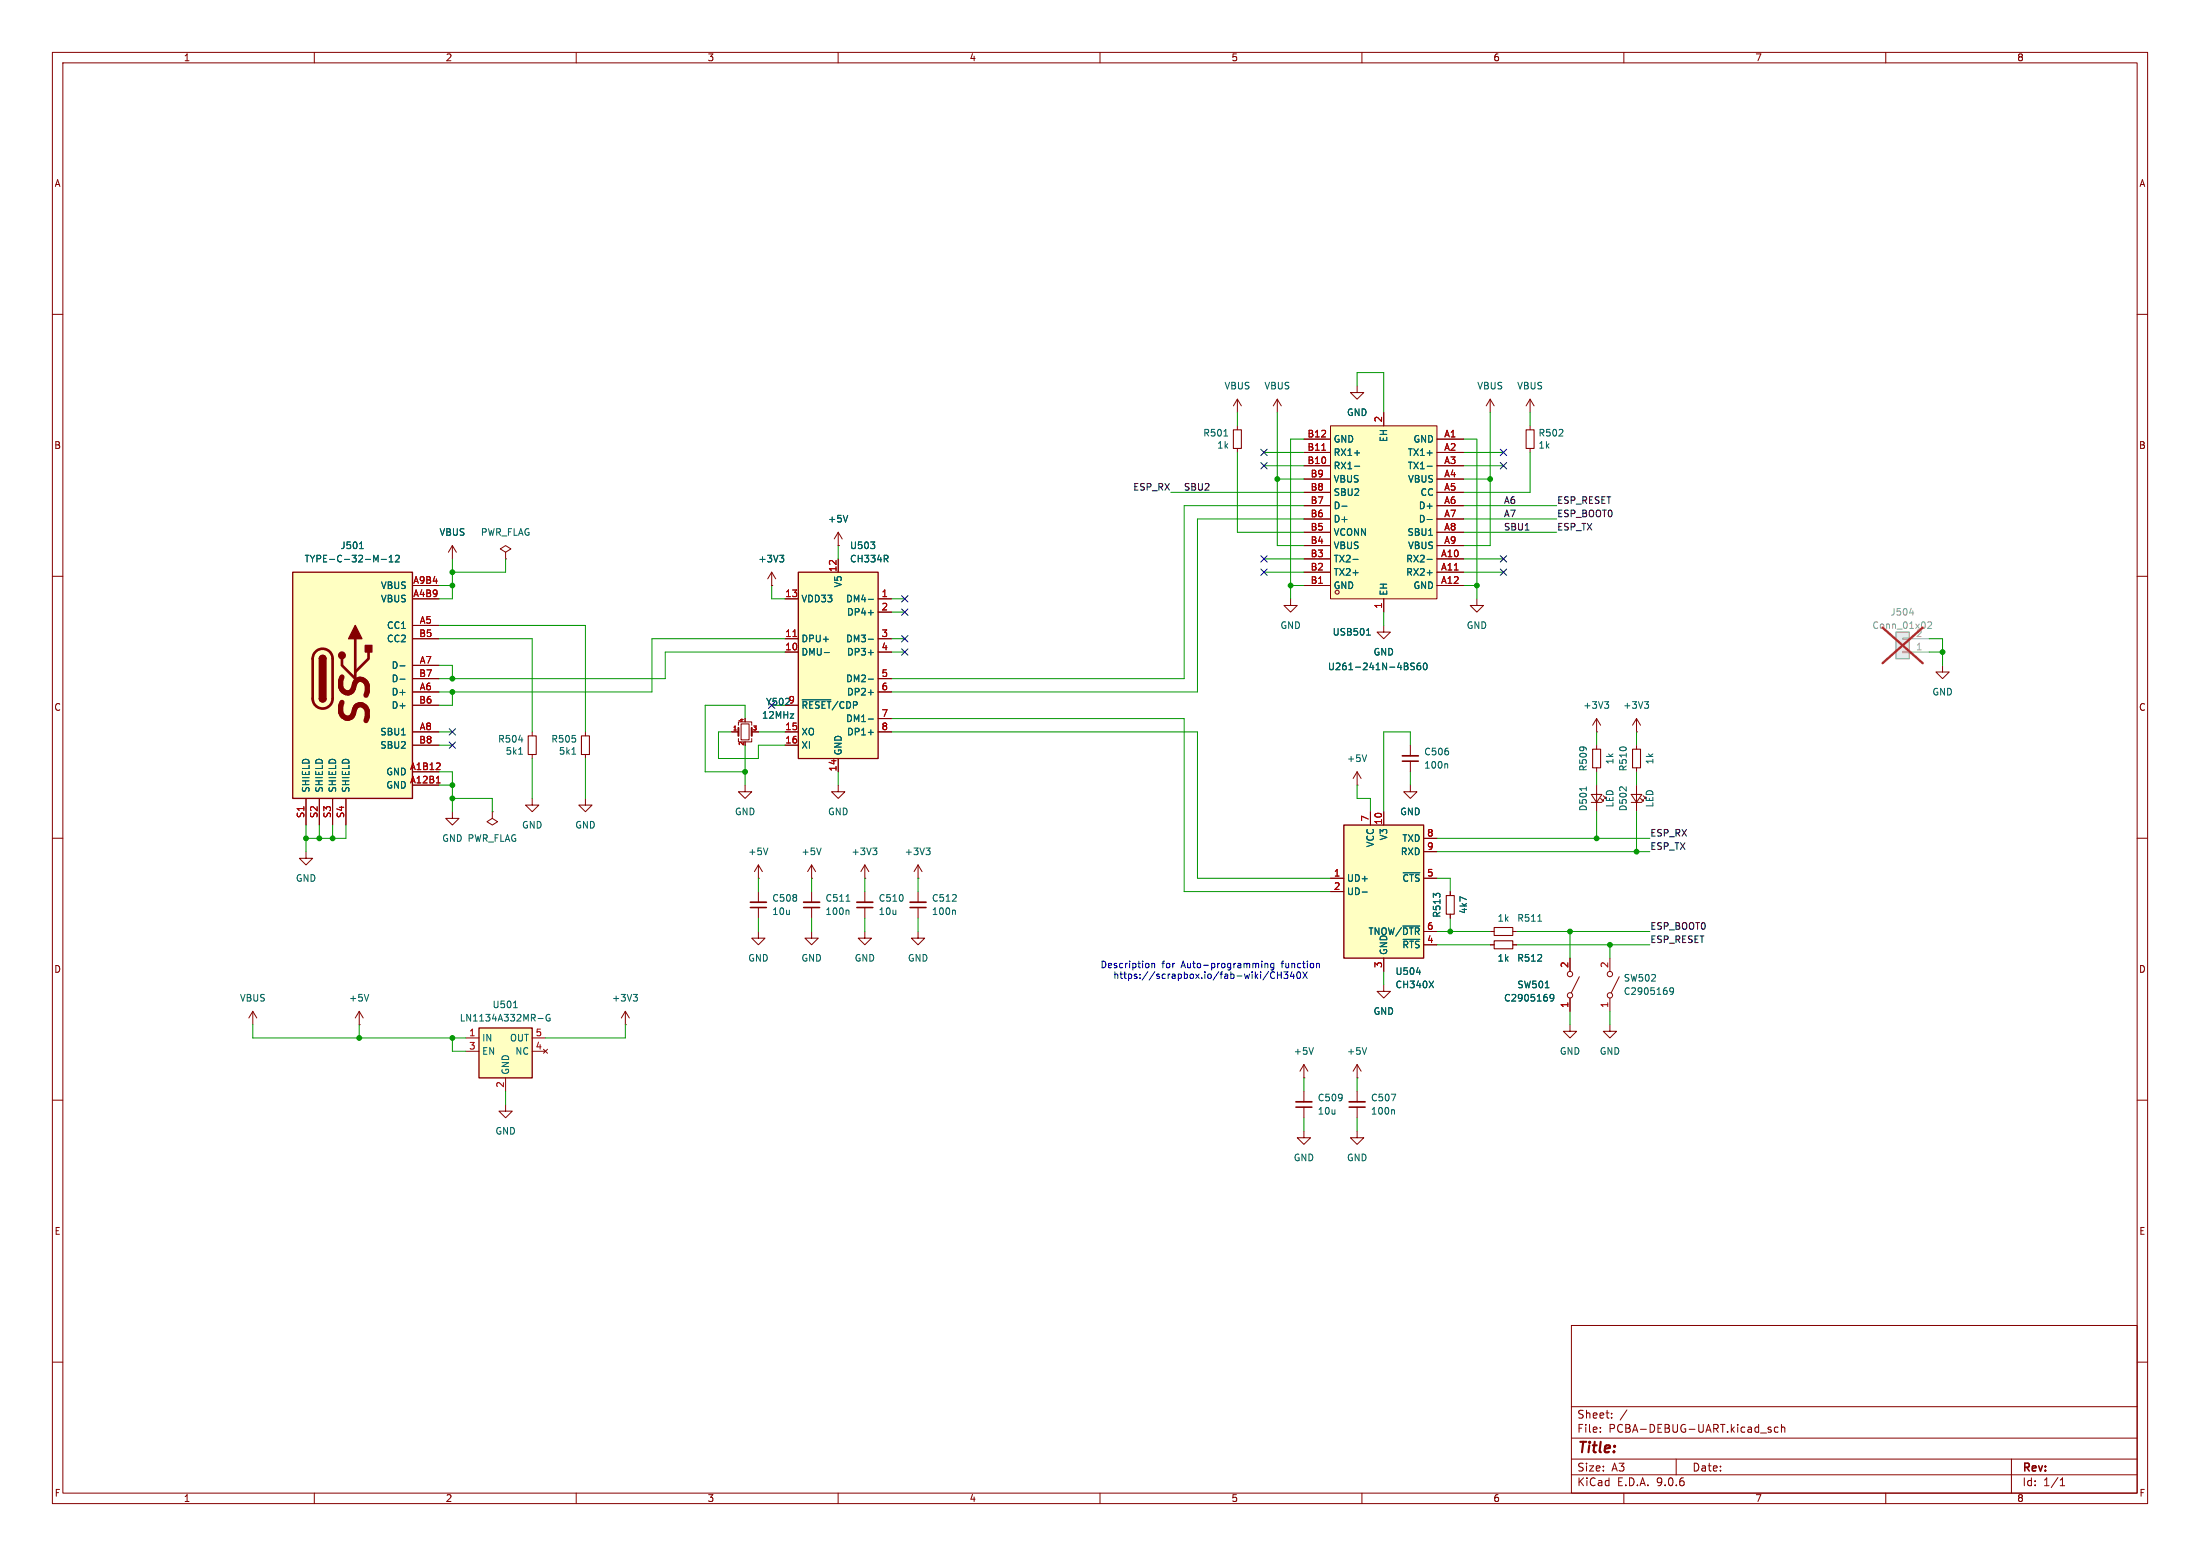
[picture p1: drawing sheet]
<svg xmlns="http://www.w3.org/2000/svg" width="420mm" height="297mm" viewBox="0 0 420 297" stroke-linecap="round" stroke-linejoin="round" font-family="sans-serif">
<g fill="none" stroke="#840000" stroke-width=".19">
<path d="M10 10h400v277h-400zM12 12h396v273h-396zM60 10v2M110 10v2M160 10v2M210 10v2M260 10v2M310 10v2M360 10v2M10 60h2M284.5 76.2l-.8 1.3M284.5 76.2l.7 1.3"/>
<path d="M284.5 76.2v2.5M408 60h2M292.1 81.3v.7M292.1 85.6v.8M10 110h2M147.3 111.8h.1M147.3 109.2l-.7 1.3M147.3 109.2l.8 1.3M147.3 109.2v2.6M408 110h2M10 160h2M160 149.9v1.2h-1.3l1.3 1.3 1.3-1.3h-1.3"/>
<path d="M408 160h2M154.9 170.2v2M154.9 173.2v2.1M165.1 177.8v1.3h-1.3l1.3 1.2 1.3-1.2h-1.3M175.3 177.8v1.3h-1.3l1.3 1.2 1.2-1.2h-1.2M175.3 170.2v2M175.3 173.2v2.1M10 210h2M408 210h2M300 253h108v32h-108zM10 260h2M300 278.5h108"/>
<path d="M300 274.5h108M300 268.5h108M305.5 273.2v.2M305.5 272.5v.1M307.7 270.5v.2M307.7 269.8v.1M310.6 269.1l-1.3 1.9M320 278.5v3M337.7 272.9l.4 .1 .1 .2-.3 .2h-.2M337.7 272.4l.4 .1M339.4 272.5l-.4-.1-.3 .3 .2 .6h.5M340.1 272.5l.2-.1 .4 .1v.9"/>
<path d="M340.1 271.9v1.5M384 278.5v6.5M408 260h2M60 285v2M110 285v2M160 285v2M210 285v2M260 285v2M300 281.5h108M310 285v2M360 285v2M393.3 283.6h.9"/>
<path d="M393.3 282.5l.4-.4v1.5"/>
</g>
<path d="M291.3 82h1.6v3.6h-1.6z" fill="none" stroke="#840000" stroke-width=".2"/>
<path d="M153.4 173.2h3.1M173.7 173.2h3.1" fill="none" stroke="#840000" stroke-width=".3"/>
<path d="M153.4 172.2h3.1M173.7 172.2h3.1" fill="none" stroke="#840000" stroke-width=".33"/>
<path d="M148.8 106h.8l-.4 .5M149.4 106.5l.2 .2v.3l-.2 .3M161.5 172h.7M161.9 173.7l.2 .2v.7M182.2 173.7l.2 .2v.7" fill="none" stroke="#006464" stroke-width=".19"/>
<path d="M152.4 109.2h15.2v35.6h-15.2z" fill="#ffffc2"/>
<path d="M152.4 109.2h15.2v35.6h-15.2z" fill="none" stroke="#840000" stroke-width=".25"/>
<g fill="none" stroke="#840000" stroke-width=".19">
<path d="M243.8 76.2l-.7 1.3M243.8 76.2l.8 1.3M243.8 76.2v2.5M259.1 73.7v1.2h1.2l-1.2 1.3-1.3-1.3h1.3M292.1 76.2l-.8 1.3M292.1 76.2l.8 1.3M292.1 76.2v2.5M86.4 104.1l-.8 1.3M86.4 104.1l.7 1.3M86.4 104.1v2.6M96.5 105.4l1-.6-1-.7-1 .7 1 .6v1.3M96.5 106.7h.1"/>
<path d="M149.9 114.3h2.5M160 104.1h.1M160 101.6v2.5M160 106.7v2.5M160 101.6l-.7 1.3M160 101.6l.8 1.3M167.6 114.3h2.6M167.6 116.8h2.6M281.9 114.3v1.3h1.3l-1.3 1.2-1.2-1.2h1.2M139.7 139.7h1.3M141 138.4v-.6h2.5v.6M141.5 138.2h1.5v3h-1.5z"/>
<path d="M143.5 139.7h1.3M149.9 121.9h2.5M149.9 124.5h2.5M149.9 134.6h2.5M149.9 139.7h2.5M167.6 121.9h2.6M167.6 124.5h2.6M167.6 139.7h2.6M167.6 129.5h2.6M167.6 132.1h2.6M167.6 137.2h2.6M304.8 139.7h.1"/>
<path d="M304.8 137.2v2.5M304.8 137.2l-.8 1.2M304.8 137.2l.8 1.2M312.4 139.7h.1M312.4 137.2v2.5M312.4 137.2l-.7 1.2M312.4 137.2l.8 1.2M141 141v.6h2.5v-.6M142.2 149.9v1.2h-1.2l1.2 1.3 1.3-1.3h-1.3M149.9 142.2h2.5M160 144.8v2.5M303.8 151.6h2l-1 1.6z"/>
<path d="M303.8 153.2h2M304.8 142.2v.8M304.8 146.6v.7M304.8 149.9v5M305.6 152.4l.5 .5v-.2v.2h-.3M306.1 151.9l.5 .5v-.3v.3h-.3M311.4 151.6h2l-1 1.6zM311.4 153.2h2M312.4 142.2v.8M312.4 146.6v.7M312.4 149.9v5M313.2 152.4l.5 .5v-.2v.2h-.3"/>
<path d="M313.7 151.9l.5 .5v-.3v.3h-.3M144.8 167.6h.1M144.8 177.8v1.3h-1.3l1.3 1.2 1.2-1.2h-1.2M144.8 165.1l-.8 1.3M144.8 165.1l.7 1.3M144.8 165.1v2.5M144.8 170.2v2M144.8 173.2v2.1M154.9 167.6h.1M154.9 177.8v1.3h-1.2l1.2 1.2 1.3-1.2h-1.3M154.9 165.1l-.7 1.3M154.9 165.1l.8 1.3"/>
<path d="M154.9 165.1v2.5M165.1 167.6h.1M165.1 165.1l-.8 1.3M165.1 165.1l.8 1.3M165.1 165.1v2.5M165.1 170.2v2M165.1 173.2v2.1M175.3 167.6h.1M175.3 165.1l-.8 1.3M175.3 165.1l.7 1.3M175.3 165.1v2.5M276.9 170.2v.7"/>
<path d="M276.9 174.5v.8M284.5 177.8h.7M288.8 177.8h.8M284.5 180.3h.7M288.8 180.3h.8M299.7 195.6v1.3h-1.3l1.3 1.2 1.3-1.2h-1.3M299.7 182.9v2.5M299.7 190.5v2.5M301.5 186.4l-1.5 3.1M307.3 195.6v1.3h-1.2l1.2 1.2 1.3-1.2h-1.3M307.3 182.9v2.5M307.3 190.5v2.5"/>
<path d="M309.1 186.4l-1.5 3.1"/>
<circle cx="299.7" cy="190" r=".51"/>
<circle cx="299.7" cy="185.9" r=".51"/>
<circle cx="307.3" cy="185.9" r=".51"/>
<circle cx="307.3" cy="190" r=".51"/>
</g>
<path d="M151.4 121.5h.7" fill="none" stroke="#a90000" stroke-width=".19"/>
<g fill="none" stroke="#006464" stroke-width=".19">
<path d="M161.8 98.4l-.4 1.2M165.8 114.4h.9M165.8 116.9h.9M166.2 103.4h.8l-.4 .5M166.9 104.1v.5M169.1 106.7l.4 .6M169.5 106.1v.4M153.1 133.6h5.5M157.4 124.6h.9M165.8 124.6h.9M165.8 122h.9M165.8 129.6h.9"/>
<path d="M165.8 132.2h.9M165.8 137.3h.9M165.8 139.8h.9M306.3 133.9h.8l-.4 .5M306.9 134.4l.2 .3v.3l-.2 .2M313.9 133.9h.8l-.4 .5M314.5 134.4l.2 .3v.3l-.2 .2M302.8 150.2v.7M146.6 161.9l-.4 1.2M156.8 161.9l-.5 1.2M166.6 161.9h.8l-.4 .5M167.2 162.4l.2 .2v.3l-.2 .2"/>
<path d="M176.8 161.9h.8l-.5 .5M177.3 162.4l.3 .2v.3l-.3 .2M293.6 175.8h.7M295 188.5h.7M296.6 190.4l-.2 .2h-.3l-.2-.2v-.3l.2-.3h.3l.2 .3a.84 .84 0 0 1-.3 1h-.3M319.5 189.1l-.3 .2h-.2l-.2-.2v-.3l.2-.3h.2l.3 .3a.84 .84 0 0 1-.4 1h-.2"/>
</g>
<path d="M143.3 173.2h3M163.6 173.2h3" fill="none" stroke="#840000" stroke-width=".3"/>
<path d="M143.3 172.2h3M163.6 172.2h3" fill="none" stroke="#840000" stroke-width=".33"/>
<path d="M141 138.9v1.6M143.5 138.9v1.6" fill="none" stroke="#840000" stroke-width=".38"/>
<path d="M304 143h1.6v3.6h-1.6zM311.7 143h1.5v3.6h-1.5zM276.1 170.9h1.5v3.6h-1.5zM285.2 177h3.6v1.6h-3.6zM285.2 179.6h3.6v1.5h-3.6z" fill="none" stroke="#840000" stroke-width=".2"/>
<path d="M55.9 109.2h22.8v43.2h-22.8z" fill="#ffffc2"/>
<path d="M55.9 109.2h22.8v43.2h-22.8zM61 125.7a.64 .64 0 0 1 .6-.6 .64 .64 0 0 1 .6 .6M61 133.4a.64 .64 0 0 0 .6 .6 .64 .64 0 0 0 .6-.6" fill="none" stroke="#840000" stroke-width=".25"/>
<path d="M60.2 124.4a1.9 1.9 0 0 1 2.1-.4 1.9 1.9 0 0 1 1.2 1.7v7.7a1.91 1.91 0 0 1-1.9 1.8 1.91 1.91 0 0 1-1.9-1.8v-7.8l.2-.7zM65.3 125.7v1.3l2.5 2.5M67.8 121.9v8.9M70.4 124.5v1.2l-2.6 2.6" fill="none" stroke="#840000" stroke-width=".51"/>
<g fill="#840000" stroke="#840000" stroke-width=".25">
<path d="M61 125.7h1.2v7.7h-1.2z"/>
<path d="M61.1 125.3a.64 .64 0 0 1 .7-.2 .64 .64 0 0 1 .4 .6h-1.2z"/>
<path d="M61 133.4h1.2a.64 .64 0 0 1-.6 .6 .64 .64 0 0 1-.6-.6z"/>
<path d="M67.8 119.4l1.3 2.5h-2.6z"/>
<path d="M69.7 123.2h1.3v1.3h-1.3z"/>
<circle cx="65.3" cy="125.1" r=".63"/>
</g>
<g fill="none" stroke="#840000" stroke-width=".19">
<path d="M78.7 111.8h5.1M78.7 114.3h5.1M78.7 119.4h5.1M78.7 121.9h5.1M78.7 127h5.1M78.7 129.5h5.1M78.7 132.1h5.1M78.7 134.6h5.1M78.7 139.7h5.1M58.4 152.4v5.1M61 152.4v5.1M63.5 152.4v5.1"/>
<path d="M66 152.4v5.1M78.7 142.2h5.1M78.7 147.3h5.1M78.7 149.9h5.1"/>
</g>
<path d="M68.6 104.7h.8M72.8 106.8h1M74.3 107.3h.7M74.3 106.4l.4-.4v1.3M75.5 106.1l.5-.1 .2 .4-.8 .9h.8M76.4 127.1h.9M76.4 129.6h.9" fill="none" stroke="#006464" stroke-width=".19"/>
<path d="M83.2 146.9h.8M83.3 149.4h.7M84 145.8v.4" fill="none" stroke="#a90000" stroke-width=".19"/>
<path d="M361.9 120.7h2.6v5h-2.6z" fill="#ebeae8"/>
<path d="M361.9 120.7h2.6v5h-2.6z" fill="none" stroke="#9c9b98" stroke-width=".25"/>
<path d="M363.2 124.3h1.3v.3h-1.3zM363.2 121.8h1.3v.2h-1.3zM364.5 124.5h3.8M364.5 121.9h3.8" fill="none" stroke="#9c9b98" stroke-width=".19"/>
<path d="M364.6 117h.7M368 118.8l.5-.1 .3 .4-.8 .9h.8" fill="none" stroke="#939391" stroke-width=".19"/>
<path d="M359.4 119.8l7.7 6.8M367.1 119.8l-7.7 6.8" fill="none" stroke="#e12e31" stroke-width=".46"/>
<path d="M100.8 140.5h1.6v3.5h-1.6zM111 140.5h1.5v3.5h-1.5z" fill="none" stroke="#840000" stroke-width=".2"/>
<g fill="none" stroke="#840000" stroke-width=".19">
<path d="M101.6 139.7v.8M111.8 139.7v.8M370.8 127v1.3h1.3l-1.3 1.2-1.2-1.2h1.2M86.4 154.9v1.3h1.2l-1.2 1.3-1.3-1.3h1.3M101.6 144v.8M111.8 144v.8M259.1 149.9h.1M259.1 147.3l.7 1.3M259.1 147.3l-.8 1.3M259.1 147.3v2.6M58.4 162.6v1.2h1.3l-1.3 1.3-1.3-1.3h1.3M48.3 193l-.8 1.3"/>
<path d="M48.3 193l.7 1.3M48.3 193v2.6M119.4 195.6h.1M119.4 193l-.8 1.3M119.4 193l.7 1.3M119.4 193v2.6M96.5 210.8v1.3h1.3l-1.3 1.3-1.3-1.3h1.3"/>
</g>
<path d="M99 144h.7M99 141.2h.8M109.2 144h.7M260.9 144.1l-.4 1.3M120.9 189.8h.8l-.4 .5M121.4 190.3l.3 .2v.3l-.3 .3" fill="none" stroke="#006464" stroke-width=".19"/>
<path d="M91.4 196.2h10.2v9.5h-10.2z" fill="#ffffc2"/>
<path d="M91.4 196.2h10.2v9.5h-10.2z" fill="none" stroke="#840000" stroke-width=".25"/>
<path d="M88.9 198.1h2.5M101.6 198.1h2.5M264.2 188v1.2h-1.3l1.3 1.3 1.2-1.3h-1.2M88.9 200.7h2.5M96.5 205.7v2.6M101.6 200.7h2.5M103.8 200.3l.7 .7M104.5 200.3l-.7 .7M259.1 205.7h.1M259.1 203.2l-.8 1.3M259.1 203.2l.7 1.3M259.1 203.2v2.5" fill="none" stroke="#840000" stroke-width=".19"/>
<path d="M98 192.3h.8M102.7 194.4h1M105 193.7a.59 .59 0 0 0-.8 .6 .59 .59 0 0 0 .8 .5v-.5h-.2M260.9 200l-.4 1.2" fill="none" stroke="#006464" stroke-width=".19"/>
<path d="M256.5 157.5h15.3v25.4h-15.3z" fill="#ffffc2"/>
<path d="M256.5 157.5h15.3v25.4h-15.3z" fill="none" stroke="#840000" stroke-width=".25"/>
<g fill="none" stroke="#840000" stroke-width=".19">
<path d="M236.2 76.2l-.7 1.3M236.2 76.2l.8 1.3M236.2 76.2v2.5M236.2 81.3v.7M236.2 85.6v.8M264.2 119.4v1.3h1.2l-1.2 1.2-1.3-1.2h1.3M94 154.9v1.3l1 .6-1 .7-1-.7 1-.6M94 154.9h.1M101.6 152.4v1.3h1.3l-1.3 1.2-1.3-1.2h1.3M111.8 152.4v1.3h1.2l-1.2 1.2-1.3-1.2h1.3M261.6 154.9v2.6M264.2 154.9v2.6"/>
<path d="M269.2 149.9v1.2h-1.2l1.2 1.3 1.3-1.3h-1.3M269.2 142.2v2.1M269.2 145.3v2M254 167.6h2.5M254 170.2h2.5M271.8 167.6h2.5M271.8 160h2.5M271.8 162.6h2.5M271.8 177.8h2.5M68.6 195.6h.1M68.6 193l-.8 1.3M68.6 193l.7 1.3"/>
<path d="M68.6 193v2.6M264.2 182.9v2.5M271.8 180.3h2.5M248.9 215.9v1.3h-1.3l1.3 1.2 1.3-1.2h-1.3M248.9 205.7h.1M248.9 203.2l-.7 1.3M248.9 203.2l.8 1.3M248.9 203.2v2.5M248.9 208.3v2M248.9 211.3v2.1M259.1 215.9v1.3h-1.3l1.3 1.2 1.2-1.2h-1.2M259.1 208.3v2"/>
<path d="M259.1 211.3v2.1"/>
</g>
<g fill="none" stroke="#006464" stroke-width=".19">
<path d="M233.6 83.2h.8M276.2 145.8l.2 .2v.6M260.1 170.3h.9M267.8 176.8h3.2M267.9 166.6h3.1M267.9 179.3h3.1M70.4 189.8l-.4 1.3M250.7 200l-.4 1.2M270.4 185.6h.8M272.8 187.3l.9 1.2M273.7 187.3l-.9 1.2M265.6 208.9h.8l-.5 1.2"/>
<path d="M266 211.8l.2 .2v.7"/>
</g>
<path d="M267.7 145.3h3.1M247.4 211.3h3M257.6 211.3h3" fill="none" stroke="#840000" stroke-width=".3"/>
<path d="M267.7 144.3h3.1M247.4 210.3h3M257.6 210.3h3" fill="none" stroke="#840000" stroke-width=".33"/>
<path d="M235.5 82h1.5v3.6h-1.5z" fill="none" stroke="#840000" stroke-width=".2"/>
<path d="M254 81.3h20.3v33h-20.3z" fill="#ffffc2"/>
<g fill="none" stroke="#840000" stroke-width=".19">
<path d="M264.2 78.7v2.6M248.9 99.1h5.1M248.9 96.5h5.1M248.9 94h5.1M248.9 91.4h5.1M248.9 83.8h5.1M248.9 88.9h5.1M248.9 86.4h5.1M254 81.3h20.3v33h-20.3zM274.3 99.1h5.1M274.3 96.5h5.1M274.3 94h5.1"/>
<path d="M274.3 91.4h5.1M274.3 83.8h5.1M274.3 88.9h5.1M274.3 86.4h5.1M78.7 111.8h5.1M78.7 114.3h5.1M78.7 119.4h5.1M147.3 111.8h.1M149.9 114.3h2.5M160 104.1h.1M160 106.7v2.5M167.6 114.3h2.6"/>
<path d="M167.6 116.8h2.6M246.4 114.3v1.3h1.2l-1.2 1.2-1.3-1.2h1.3M248.9 111.8h5.1M248.9 104.1h5.1M248.9 101.6h5.1M248.9 109.2h5.1M248.9 106.7h5.1M264.2 114.3v2.5M274.3 111.8h5.1M274.3 104.1h5.1M274.3 101.6h5.1M274.3 109.2h5.1"/>
<path d="M274.3 106.7h5.1M78.7 139.7h5.1M78.7 121.9h5.1M78.7 134.6h5.1M78.7 129.5h5.1M78.7 132.1h5.1M78.7 127h5.1M139.7 139.7h1.3M143.5 139.7h1.3M149.9 139.7h2.5M149.9 121.9h2.5M149.9 124.5h2.5"/>
<path d="M149.9 134.6h2.5M167.6 139.7h2.6M167.6 121.9h2.6M167.6 124.5h2.6M167.6 129.5h2.6M167.6 132.1h2.6M167.6 137.2h2.6M58.4 152.4v5.1M61 152.4v5.1M63.5 152.4v5.1M66 152.4v5.1M78.7 142.2h5.1"/>
<path d="M78.7 147.3h5.1M78.7 149.9h5.1M149.9 142.2h2.5M160 144.8v2.5M261.6 154.9v2.6M264.2 154.9v2.6M254 167.6h2.5M254 170.2h2.5M271.8 167.6h2.5M271.8 160h2.5M271.8 162.6h2.5M271.8 177.8h2.5"/>
<path d="M276.9 170.2v.7M276.9 174.5v.8M264.2 182.9v2.5M271.8 180.3h2.5M284.5 180.3h.7M288.8 180.3h.8M299.7 182.9v2.5M299.7 190.5v2.5"/>
<circle cx="255.3" cy="113" r=".38"/>
</g>
<g fill="none" stroke="#006464" stroke-width=".19">
<path d="M161.8 98.4l-.4 1.2M256.2 96.6h.9M258.6 89h1M258.6 86.5h1M272.4 99.2h1M272.4 89h1M68.6 104.7h.8M72.8 106.8h1M74.3 107.3h.7M74.3 106.4l.4-.4v1.3M75.5 106.1l.5-.1 .2 .4-.8 .9h.8M148.8 106h.8l-.4 .5"/>
<path d="M149.4 106.5l.2 .2v.3l-.2 .3M165.8 114.4h.9M165.8 116.9h.9M166.2 103.4h.8l-.4 .5M166.9 104.1v.5M169.1 106.7l.4 .6M169.5 106.1v.4M258.3 106.8h1M272.4 109.3h1M272.4 106.8h1M76.4 129.6h.9M76.4 127.1h.9"/>
<path d="M153.1 133.6h5.5M157.4 124.6h.9M165.8 124.6h.9M165.8 122h.9M165.8 129.6h.9M165.8 132.2h.9M165.8 137.3h.9M165.8 139.8h.9M260.9 121.2h.7M261.1 120.1l.1-.1v1.2M270 126.6h-.5l-.1 .1v.3l.5 .3 .1 .3-.2 .2h-.5M271.1 126.6h-.4a.86 .86 0 0 0 0 1.2l.5-.1v-.4l-.2-.3-.4 .1-.1 .2"/>
<path d="M271.8 126.7l.2-.1a.68 .68 0 0 1 .5 .6 .68 .68 0 0 1-.5 .6l-.3-.5zM260.1 170.3h.9M267.8 176.8h3.2M267.9 166.6h3.1M267.9 179.3h3.1M270.4 185.6h.8M272.8 187.3l.9 1.2M273.7 187.3l-.9 1.2M295 188.5h.7M296.6 190.4l-.2 .2h-.3l-.2-.2v-.3l.2-.3h.3l.2 .3a.84 .84 0 0 1-.3 1h-.3"/>
</g>
<path d="M252.3 85.9h.8M151.4 121.5h.7M83.2 146.9h.8M83.3 149.4h.7M84 145.8v.4" fill="none" stroke="#a90000" stroke-width=".19"/>
<g fill="none" stroke="#009600" stroke-width=".19">
<path d="M236.2 78.7v2.6M243.8 78.7v25.4h5.1M259.1 73.7v-2.6h5.1v7.6M284.5 78.7v25.4h-5.1M292.1 78.7v2.6M223.5 94h25.4M236.2 86.4v15.2h12.7M241.3 86.4h7.6M241.3 88.9h7.6M243.8 91.4h5.1M248.9 96.5h-22.8v33h-55.9M248.9 99.1h-20.3v33h-58.4"/>
<path d="M248.9 83.8h-2.5v30.5M279.4 86.4h7.6M279.4 88.9h7.6M279.4 91.4h5.1M279.4 96.5h17.8M279.4 99.1h17.8M279.4 83.8h2.5v30.5M292.1 86.4v7.6h-12.7M83.8 111.8h2.6M83.8 119.4h28v20.3M86.4 106.7v7.6h-2.6M96.5 106.7v2.5h-10.1"/>
<path d="M147.3 111.8v2.5h2.6M160 104.1v2.6M170.2 116.8h2.5M170.2 114.3h2.5M241.3 109.2h7.6M241.3 106.7h7.6M246.4 111.8h2.5M264.2 116.8v2.6M279.4 109.2h7.6M279.4 106.7h7.6M279.4 101.6h17.8M279.4 111.8h2.5"/>
<path d="M83.8 139.7h2.6M83.8 121.9h17.8v17.8M83.8 127h2.6v2.5M86.4 132.1v2.5h-2.6M139.7 139.7h-2.5v5.1h7.6v-2.6h5.1M142.2 137.2v-2.6h-7.6v12.7h7.6M144.8 139.7h5.1M149.9 124.5h-22.9v5h-43.2M149.9 121.9h-25.4v10.2h-40.7M170.2 137.2h55.9v33h27.9M170.2 139.7h58.4v27.9h25.4M170.2 124.5h2.5"/>
<path d="M170.2 121.9h2.5M304.8 139.7v2.5M312.4 139.7v2.5M368.3 121.9h2.5v5.1M368.3 124.5h2.5M58.4 157.5v5.1M61 157.5v2.5M63.5 157.5v2.5M66 157.5v2.5h-7.6M83.8 147.3h2.6v7.6M83.8 149.9h2.6M83.8 142.2h2.6"/>
<path d="M86.4 152.4h7.6v2.5M101.6 144.8v7.6M111.8 144.8v7.6M142.2 142.2v7.7M160 147.3v2.6M259.1 149.9v2.5h2.5v2.5M269.2 142.2v-2.5h-5v15.2M269.2 147.3v2.6M304.8 147.3v2.6M304.8 154.9v5.1M312.4 147.3v2.6M312.4 154.9v7.7"/>
<path d="M144.8 167.6v2.6M144.8 175.3v2.5M154.9 167.6v2.6M154.9 175.3v2.5M165.1 167.6v2.6M165.1 175.3v2.5M175.3 167.6v2.6M175.3 175.3v2.5M274.3 162.6h40.7M274.3 160h40.7M274.3 167.6h2.6v2.6M274.3 177.8h10.2"/>
<path d="M276.9 175.3v2.5M289.6 177.8h25.4M299.7 177.8v5.1M48.3 195.6v2.5h40.6M68.6 195.6v2.5M86.4 198.1v2.6h2.5M119.4 195.6v2.5h-15.3M264.2 185.4v2.6M274.3 180.3h10.2M289.6 180.3h25.4M299.7 193v2.6M307.3 180.3v2.6"/>
<path d="M307.3 193v2.6M96.5 208.3v2.5M248.9 205.7v2.6M248.9 213.4v2.5M259.1 205.7v2.6M259.1 213.4v2.5"/>
</g>
<g fill="none" stroke="#000084" stroke-width=".19">
<path d="M240.7 85.8l1.2 1.2M240.7 88.3l1.2 1.2M241.9 85.8l-1.2 1.2M241.9 88.3l-1.2 1.2M286.4 85.8l1.2 1.2M286.4 88.3l1.2 1.2M287.6 85.8l-1.2 1.2M287.6 88.3l-1.2 1.2M172.1 113.7l1.2 1.2M172.1 116.2l1.2 1.2M173.3 113.7l-1.2 1.2M173.3 116.2l-1.2 1.2"/>
<path d="M240.7 106.1l1.2 1.2M240.7 108.6l1.2 1.2M241.9 106.1l-1.2 1.2M241.9 108.6l-1.2 1.2M286.4 108.6l1.2 1.2M286.4 106.1l1.2 1.2M287.6 108.6l-1.2 1.2M287.6 106.1l-1.2 1.2M85.8 139.1l1.2 1.2M87 139.1l-1.2 1.2M172.1 123.9l1.2 1.2M172.1 121.3l1.2 1.2"/>
<path d="M173.3 123.9l-1.2 1.2M173.3 121.3l-1.2 1.2M85.8 141.6l1.2 1.2M87 141.6l-1.2 1.2"/>
</g>
<g fill="none" stroke="#0000c2" stroke-width=".19">
<path d="M219.3 184v.6M219.9 183.9v.8M219.9 184l.2-.1h.3v.8M240.9 183.5v.1M240.9 183.9v.8M241.5 184l.2-.1h.3v.8M241.5 183.9v.8M242.2 185.4l-1.1 1.7M243.2 183.9h-.4l-.2 .2 .1 .6h.5M243.2 183.9v1l-.3 .3-.3-.1M243.3 185.6a.6 .6 0 0 0-.8 .4 .6 .6 0 0 0 .6 .8l.2-.1M243.9 185.5v1.3"/>
<path d="M243.9 186.1h.7M244.6 185.5v1.3M245.9 185.5l-.5 .5 .4 .1v.6l-.2 .1-.5-.1M246.7 185.4l-.4 .9h.8M247 185.9v.9M247.7 185.6a.69 .69 0 0 0 .3 1.2l.3-.5-.1-.7M248.7 185.5l.9 1.3M249.6 185.5l-.9 1.3M251.5 183.9l.4 .2v.6"/>
</g>
<g fill="#009600" stroke="#009600" stroke-width=".19">
<circle cx="68.6" cy="198.1" r=".46"/>
<circle cx="61" cy="160" r=".46"/>
<circle cx="58.4" cy="160" r=".46"/>
<circle cx="86.4" cy="149.9" r=".46"/>
<circle cx="86.4" cy="152.4" r=".46"/>
<circle cx="86.4" cy="198.1" r=".46"/>
<circle cx="63.5" cy="160" r=".46"/>
<circle cx="246.4" cy="111.8" r=".46"/>
<circle cx="142.2" cy="147.3" r=".46"/>
<circle cx="86.4" cy="109.2" r=".46"/>
<circle cx="86.4" cy="132.1" r=".46"/>
<circle cx="86.4" cy="129.5" r=".46"/>
<circle cx="86.4" cy="111.8" r=".46"/>
<circle cx="299.7" cy="177.8" r=".46"/>
<circle cx="307.3" cy="180.3" r=".46"/>
<circle cx="276.9" cy="177.8" r=".46"/>
<circle cx="312.4" cy="162.6" r=".46"/>
<circle cx="304.8" cy="160" r=".46"/>
<circle cx="281.9" cy="111.8" r=".46"/>
<circle cx="284.5" cy="91.4" r=".46"/>
<circle cx="370.8" cy="124.5" r=".46"/>
<circle cx="243.8" cy="91.4" r=".46"/>
</g>
<text font-size="7.1" fill="#840000" x="71.9" y="139.5" transform="rotate(-90 71.9 139.5)">SS</text>
<text font-size="2.8" fill="#840000" x="301" y="277.9">Title:</text>
<g font-size="2.1" fill="#840000">
<text x="301" y="273.7">File:</text>
<text x="301" y="271">Sheet:</text>
<text x="307.1" y="273.7">PCBA-DEBUG-UART.kicad_sch</text>
<text x="301" y="281.1">Size:</text>
<text x="307.6" y="281.1">A3</text>
<text x="323" y="281.1">Date:</text>
<text x="386" y="281.3">Rev:</text>
<text x="301" y="283.9">KiCad</text>
<text x="308.7" y="283.9">E.D.A.</text>
<text x="316.3" y="283.9">9.0.6</text>
<text x="386" y="283.9">Id:</text>
<text x="390.1" y="283.9">1/1</text>
</g>
<g font-size="1.8" fill="#840000">
<text x="35" y="11.9">1</text>
<text x="85" y="11.9">2</text>
<text x="135" y="11.9">3</text>
<text x="185" y="11.9">4</text>
<text x="235" y="11.9">5</text>
<text x="285" y="11.9">6</text>
<text x="335" y="11.9">7</text>
<text x="385" y="11.9">8</text>
<text x="10.3" y="35.9">A</text>
<text x="408.3" y="35.9">A</text>
<text x="10.3" y="85.9">B</text>
<text x="408.2" y="85.9">B</text>
<text x="10.3" y="135.9">C</text>
<text x="408.2" y="135.9">C</text>
<text x="10.3" y="185.9">D</text>
<text x="408.2" y="185.9">D</text>
<text x="10.3" y="235.9">E</text>
<text x="408.3" y="235.9">E</text>
<text x="10.3" y="285.9">F</text>
<text x="35" y="286.9">1</text>
<text x="85" y="286.9">2</text>
<text x="135" y="286.9">3</text>
<text x="185" y="286.9">4</text>
<text x="235" y="286.9">5</text>
<text x="285" y="286.9">6</text>
<text x="335" y="286.9">7</text>
<text x="385" y="286.9">8</text>
<text x="408.3" y="285.9">F</text>
</g>
<g font-size="1.8" fill="#006464">
<text x="233.7" y="74.5">VBUS</text>
<text x="241.3" y="74.5">VBUS</text>
<text x="281.9" y="74.5">VBUS</text>
<text x="289.5" y="74.5">VBUS</text>
<text x="229.6" y="83.5">R501</text>
<text x="257" y="79.6">GND</text>
<text x="293.6" y="83.5">R502</text>
<text x="232.3" y="85.8">1k</text>
<text x="254.5" y="84.7">GND</text>
<text x="254.5" y="89.8">RX1-</text>
<text x="254.5" y="87.2">RX1+</text>
<text x="265" y="84.5" transform="rotate(-90 265 84.5)">EH</text>
<text x="268.6" y="89.8">TX1-</text>
<text x="268.6" y="87.2">TX1+</text>
<text x="269.7" y="84.7">GND</text>
<text x="293.6" y="85.8">1k</text>
<text x="254.5" y="94.8">SBU2</text>
<text x="254.5" y="92.3">VBUS</text>
<text x="268.7" y="92.3">VBUS</text>
<text x="271.1" y="94.8">CC</text>
<text x="158" y="99.9">+5V</text>
<text x="254.5" y="99.9">D+</text>
<text x="254.5" y="97.4">D-</text>
<text x="270.8" y="99.9">D-</text>
<text x="270.8" y="97.4">D+</text>
<text x="58" y="107.5">TYPE-C-32-M-12</text>
<text x="64.9" y="105">J501</text>
<text x="83.8" y="102.5">VBUS</text>
<text x="91.7" y="102.5">PWR_FLAG</text>
<text x="144.7" y="107.5">+3V3</text>
<text x="162.2" y="105">U503</text>
<text x="162.2" y="107.5">CH334R</text>
<text x="254.5" y="105">VBUS</text>
<text x="254.5" y="102.5">VCONN</text>
<text x="254.5" y="107.5">TX2-</text>
<text x="268.3" y="107.5">RX2-</text>
<text x="268.6" y="102.5">SBU1</text>
<text x="268.7" y="105">VBUS</text>
<text x="72.6" y="112.6">VBUS</text>
<text x="160.9" y="112.2" transform="rotate(-90 160.9 112.2)">V5</text>
<text x="254.5" y="112.6">GND</text>
<text x="254.5" y="110.1">TX2+</text>
<text x="265" y="113.8" transform="rotate(-90 265 113.8)">EH</text>
<text x="268.3" y="110.1">RX2+</text>
<text x="269.7" y="112.6">GND</text>
<text x="72.6" y="115.2">VBUS</text>
<text x="152.9" y="115.2">VDD33</text>
<text x="161.4" y="115.2">DM4-</text>
<text x="161.6" y="117.7">DP4+</text>
<text x="73.8" y="120.2">CC1</text>
<text x="73.8" y="122.8">CC2</text>
<text x="152.9" y="122.8">DPU+</text>
<text x="152.9" y="125.3">DMU-</text>
<text x="161.4" y="122.8">DM3-</text>
<text x="161.6" y="125.3">DP3+</text>
<text x="244.3" y="120.2">GND</text>
<text x="254.3" y="121.5">USB501</text>
<text x="262.1" y="125.3">GND</text>
<text x="279.9" y="120.2">GND</text>
<text x="74.7" y="127.9">D-</text>
<text x="74.7" y="130.4">D-</text>
<text x="161.4" y="130.4">DM2-</text>
<text x="253.4" y="128.1">U261-241N-4BS60</text>
<text x="74.7" y="132.9">D+</text>
<text x="74.7" y="135.5">D+</text>
<text x="145.4" y="137.4">12MHz</text>
<text x="146.1" y="134.8">Y502</text>
<text x="152.9" y="135.5">~{RESET}/CDP</text>
<text x="161.6" y="132.9">DP2+</text>
<text x="302.2" y="135.5">+3V3</text>
<text x="309.8" y="135.5">+3V3</text>
<text x="368.8" y="132.9">GND</text>
<text x="72.5" y="140.6">SBU1</text>
<text x="72.5" y="143.1">SBU2</text>
<text x="95" y="141.9">R504</text>
<text x="105.1" y="141.9">R505</text>
<text x="152.9" y="140.6">XO</text>
<text x="152.9" y="143.1">XI</text>
<text x="161.4" y="138">DM1-</text>
<text x="161.6" y="140.6">DP1+</text>
<text x="73.7" y="148.2">GND</text>
<text x="96.4" y="144.2">5k1</text>
<text x="106.6" y="144.2">5k1</text>
<text x="160.9" y="144.3" transform="rotate(-90 160.9 144.3)">GND</text>
<text x="257" y="145.6">+5V</text>
<text x="271.8" y="144.4">C506</text>
<text x="271.8" y="146.9">100n</text>
<text x="303.1" y="147.3" transform="rotate(-90 303.1 147.3)">R509</text>
<text x="308.2" y="146" transform="rotate(-90 308.2 146)">1k</text>
<text x="310.7" y="147.3" transform="rotate(-90 310.7 147.3)">R510</text>
<text x="315.8" y="146" transform="rotate(-90 315.8 146)">1k</text>
<text x="59.3" y="151.4" transform="rotate(-90 59.3 151.4)">SHIELD</text>
<text x="61.8" y="151.4" transform="rotate(-90 61.8 151.4)">SHIELD</text>
<text x="64.4" y="151.4" transform="rotate(-90 64.4 151.4)">SHIELD</text>
<text x="66.9" y="151.4" transform="rotate(-90 66.9 151.4)">SHIELD</text>
<text x="73.7" y="150.7">GND</text>
<text x="140.2" y="155.8">GND</text>
<text x="158" y="155.8">GND</text>
<text x="267.2" y="155.8">GND</text>
<text x="303.1" y="155" transform="rotate(-90 303.1 155)">D501</text>
<text x="308.2" y="154.2" transform="rotate(-90 308.2 154.2)">LED</text>
<text x="310.7" y="155" transform="rotate(-90 310.7 155)">D502</text>
<text x="315.8" y="154.2" transform="rotate(-90 315.8 154.2)">LED</text>
<text x="84.3" y="160.9">GND PWR_FLAG</text>
<text x="99.6" y="158.3">GND</text>
<text x="109.7" y="158.3">GND</text>
<text x="262.5" y="161.8" transform="rotate(-90 262.5 161.8)">VCC</text>
<text x="265" y="160.5" transform="rotate(-90 265 160.5)">V3</text>
<text x="267.6" y="160.9">TXD</text>
<text x="142.7" y="163.4">+5V</text>
<text x="152.9" y="163.4">+5V</text>
<text x="162.5" y="163.4">+3V3</text>
<text x="172.6" y="163.4">+3V3</text>
<text x="267.3" y="163.4">RXD</text>
<text x="56.4" y="168.5">GND</text>
<text x="147.3" y="172.3">C508</text>
<text x="157.5" y="172.3">C511</text>
<text x="167.6" y="172.3">C510</text>
<text x="177.8" y="172.3">C512</text>
<text x="257" y="168.5">UD+</text>
<text x="257" y="171">UD-</text>
<text x="267.6" y="168.5">~{CTS}</text>
<text x="147.3" y="174.8">10u</text>
<text x="157.5" y="174.8">100n</text>
<text x="167.6" y="174.8">10u</text>
<text x="177.8" y="174.8">100n</text>
<text x="261.2" y="178.7">TNOW/~{DTR}</text>
<text x="275.2" y="175.3" transform="rotate(-90 275.2 175.3)">R513</text>
<text x="280.3" y="174.5" transform="rotate(-90 280.3 174.5)">4k7</text>
<text x="285.8" y="176.1">1k</text>
<text x="289.5" y="176.1">R511</text>
<text x="142.7" y="183.7">GND</text>
<text x="152.9" y="183.7">GND</text>
<text x="163.1" y="183.7">GND</text>
<text x="173.2" y="183.7">GND</text>
<text x="265" y="182.4" transform="rotate(-90 265 182.4)">GND</text>
<text x="267.6" y="181.2">~{RTS}</text>
<text x="285.8" y="183.7">1k</text>
<text x="289.5" y="183.7">R512</text>
<text x="45.7" y="191.4">VBUS</text>
<text x="66.5" y="191.4">+5V</text>
<text x="116.7" y="191.4">+3V3</text>
<text x="266.3" y="188.8">CH340X</text>
<text x="266.3" y="186.3">U504</text>
<text x="287" y="191.4">C2905169</text>
<text x="289.6" y="188.8">SW501</text>
<text x="309.9" y="190.1">C2905169</text>
<text x="309.9" y="187.6">SW502</text>
<text x="87.7" y="195.2">LN1134A332MR-G</text>
<text x="93.9" y="192.6">U501</text>
<text x="262.1" y="193.9">GND</text>
<text x="91.9" y="199">IN</text>
<text x="91.9" y="201.5">EN</text>
<text x="97.3" y="199">OUT</text>
<text x="98.3" y="201.5">NC</text>
<text x="246.9" y="201.5">+5V</text>
<text x="257" y="201.5">+5V</text>
<text x="297.7" y="201.5">GND</text>
<text x="305.3" y="201.5">GND</text>
<text x="97.4" y="205.2" transform="rotate(-90 97.4 205.2)">GND</text>
<text x="251.5" y="210.4">C509</text>
<text x="251.5" y="212.9">10u</text>
<text x="261.6" y="210.4">C507</text>
<text x="261.6" y="212.9">100n</text>
<text x="94.5" y="216.8">GND</text>
<text x="246.9" y="221.8">GND</text>
<text x="257" y="221.8">GND</text>
</g>
<g font-size="1.8" fill="#a90000">
<text x="249.5" y="83.6">B12</text>
<text x="263.9" y="80.7" transform="rotate(-90 263.9 80.7)">2</text>
<text x="275.6" y="83.6">A1</text>
<text x="249.5" y="88.6">B10</text>
<text x="249.5" y="86.1">B11</text>
<text x="275.6" y="88.6">A3</text>
<text x="275.6" y="86.1">A2</text>
<text x="250.1" y="93.7">B8</text>
<text x="250.1" y="91.2">B9</text>
<text x="275.6" y="93.7">A5</text>
<text x="275.6" y="91.2">A4</text>
<text x="250.1" y="101.3">B5</text>
<text x="250.1" y="98.8">B6</text>
<text x="250.1" y="96.3">B7</text>
<text x="275.6" y="101.3">A8</text>
<text x="275.6" y="98.8">A7</text>
<text x="275.6" y="96.3">A6</text>
<text x="250.1" y="103.9">B4</text>
<text x="250.1" y="106.4">B3</text>
<text x="275" y="106.4">A10</text>
<text x="275.6" y="103.9">A9</text>
<text x="78.8" y="111.5">A9B4</text>
<text x="159.8" y="109.3" transform="rotate(-90 159.8 109.3)">12</text>
<text x="250.1" y="111.5">B1</text>
<text x="250.1" y="109">B2</text>
<text x="275" y="111.5">A12</text>
<text x="275" y="109">A11</text>
<text x="78.8" y="114">A4B9</text>
<text x="80" y="119.1">A5</text>
<text x="149.8" y="114">13</text>
<text x="168.2" y="114">1</text>
<text x="168.2" y="116.6">2</text>
<text x="263.9" y="116.3" transform="rotate(-90 263.9 116.3)">1</text>
<text x="79.9" y="121.7">B5</text>
<text x="149.8" y="121.7">11</text>
<text x="149.8" y="124.2">10</text>
<text x="168.2" y="121.7">3</text>
<text x="168.2" y="124.2">4</text>
<text x="79.9" y="129.3">B7</text>
<text x="80" y="126.7">A7</text>
<text x="80" y="131.8">A6</text>
<text x="168.2" y="129.3">5</text>
<text x="168.2" y="131.8">6</text>
<text x="79.9" y="134.4">B6</text>
<text x="150.4" y="134.4">9</text>
<text x="168.2" y="136.9">7</text>
<text x="79.9" y="142">B8</text>
<text x="80" y="139.4">A8</text>
<text x="149.8" y="139.4">15</text>
<text x="149.8" y="142">16</text>
<text x="168.2" y="139.4">8</text>
<text x="78.2" y="147.1">A1B12</text>
<text x="78.2" y="149.6">A12B1</text>
<text x="159.8" y="147.4" transform="rotate(-90 159.8 147.4)">14</text>
<text x="58.2" y="156.3" transform="rotate(-90 58.2 156.3)">S1</text>
<text x="60.7" y="156.3" transform="rotate(-90 60.7 156.3)">S2</text>
<text x="63.2" y="156.3" transform="rotate(-90 63.2 156.3)">S3</text>
<text x="65.8" y="156.3" transform="rotate(-90 65.8 156.3)">S4</text>
<text x="261.4" y="156.9" transform="rotate(-90 261.4 156.9)">7</text>
<text x="263.9" y="157.5" transform="rotate(-90 263.9 157.5)">10</text>
<text x="272.3" y="159.8">8</text>
<text x="254.6" y="167.4">1</text>
<text x="272.3" y="162.3">9</text>
<text x="272.3" y="167.4">5</text>
<text x="254.6" y="169.9">2</text>
<text x="272.3" y="177.5">6</text>
<text x="263.9" y="184.9" transform="rotate(-90 263.9 184.9)">3</text>
<text x="272.3" y="180.1">4</text>
<text x="299.5" y="184.9" transform="rotate(-90 299.5 184.9)">2</text>
<text x="307.1" y="184.9" transform="rotate(-90 307.1 184.9)">2</text>
<text x="89.5" y="197.9">1</text>
<text x="102.2" y="197.9">5</text>
<text x="299.5" y="192.5" transform="rotate(-90 299.5 192.5)">1</text>
<text x="307.1" y="192.5" transform="rotate(-90 307.1 192.5)">1</text>
<text x="89.5" y="200.4">3</text>
<text x="102.2" y="200.4">4</text>
<text x="96.3" y="207.7" transform="rotate(-90 96.3 207.7)">2</text>
</g>
<g font-size="1.8" fill="#0f0f0f">
<text x="216.2" y="93.7">ESP_RX</text>
<text x="225.9" y="93.7">SBU2</text>
<text x="287" y="96.3">A6</text>
<text x="287" y="98.8">A7</text>
<text x="287" y="101.3">SBU1</text>
<text x="297.2" y="101.3">ESP_TX</text>
<text x="297.2" y="98.8">ESP_BOOT0</text>
<text x="297.2" y="96.3">ESP_RESET</text>
<text x="315" y="159.8">ESP_RX</text>
<text x="315" y="162.3">ESP_TX</text>
<text x="315" y="177.5">ESP_BOOT0</text>
<text x="315" y="180.1">ESP_RESET</text>
</g>
<g font-size="1.8" fill="#939391">
<text x="360.8" y="117.7">J504</text>
<text x="357.3" y="120.2">Conn_01x02</text>
<text x="365.7" y="121.7">2</text>
</g>
<text font-size="1.8" fill="#a5a4a2" x="365.7" y="124.2">1</text>
<g font-size="1.8" fill="#0000c2">
<text x="210" y="185">Description</text>
<text x="221.8" y="185">for</text>
<text x="225.6" y="185">Auto-programming</text>
<text x="245" y="185">function</text>
<text x="212.4" y="187.1">https://scrapbox.io/fab-wiki/CH340X</text>
</g>
<g font-size="1.1" fill="#a90000">
<text x="142" y="138" transform="rotate(-90 142 138)">4</text>
<text x="139.8" y="139.4">1</text>
<text x="142" y="142.4" transform="rotate(-90 142 142.4)">2</text>
<text x="143.6" y="139.4">3</text>
</g>
</svg>
